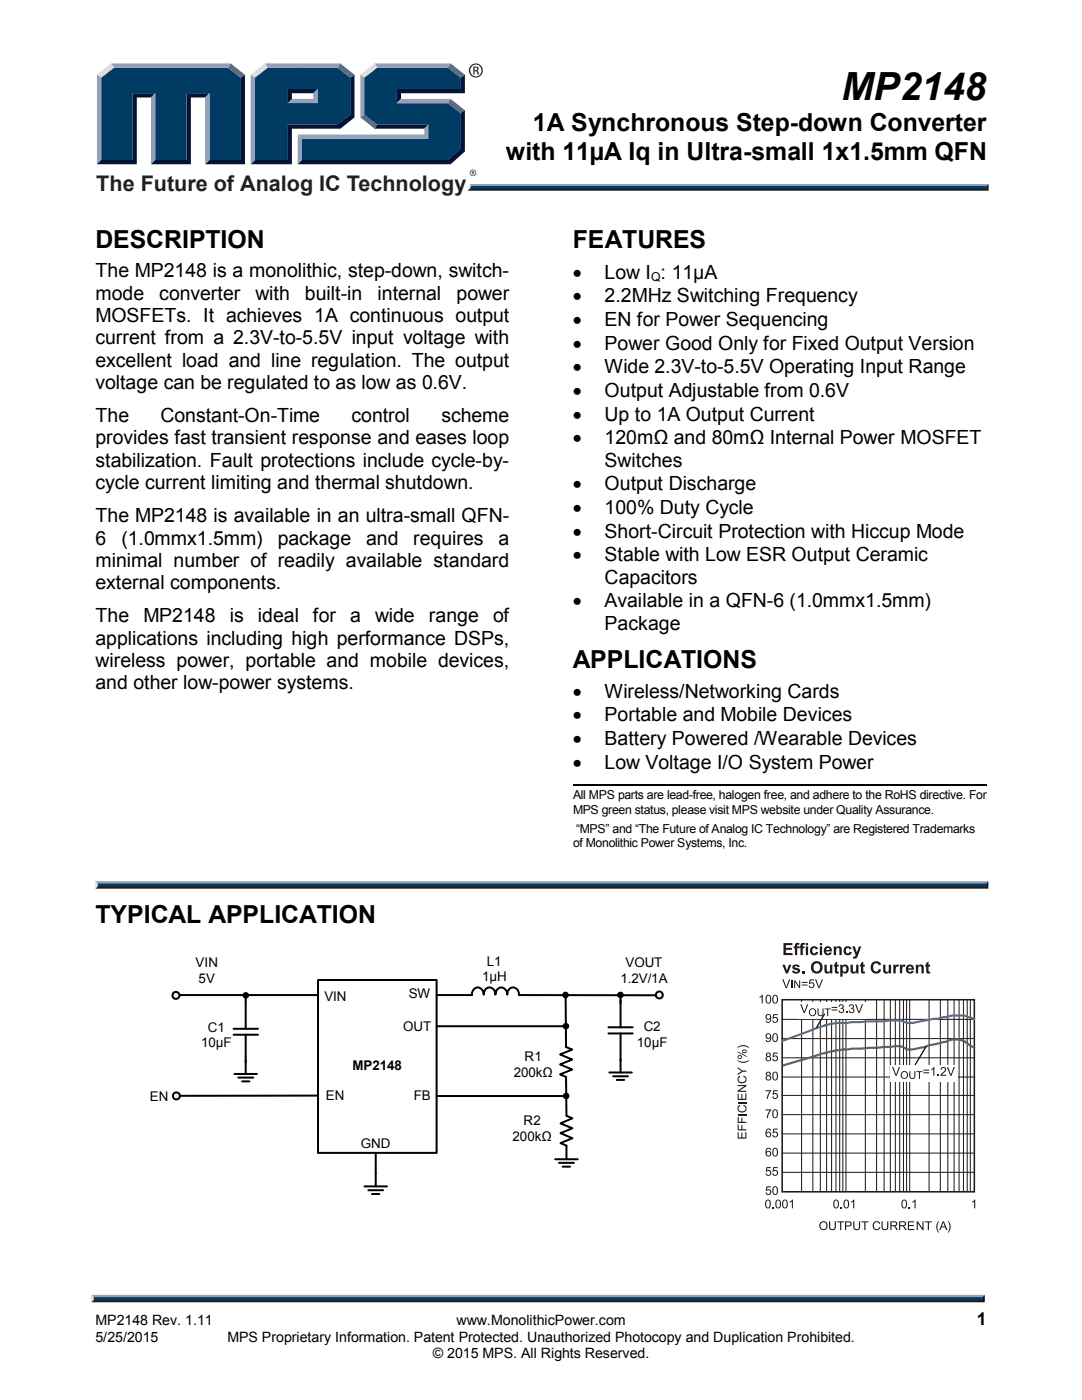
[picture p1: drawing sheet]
<svg xmlns="http://www.w3.org/2000/svg" width="216mm" height="279mm" viewBox="0 0 216 279" stroke-linecap="round" stroke-linejoin="round" font-family="sans-serif">
<path d="M93.8 36.7h.6l-.5 1.4h-.6z" fill="#dcddde"/>
<path d="M93.8 36.7h103.5l-.4 .7h-102.8z" fill="#94a0b9"/>
<path d="M93.3 38.1l.8-.7h102.7l.5 .7z" fill="#231f20"/>
<path d="M196.8 37.1l.5-.4v1.4l-.5-.4z" fill="#001339"/>
<path d="M94 37.1h102.8v.6h-103z" fill="#003b63"/>
<path d="M57.4 20.6l.9-.9h4.2l.9 .9z" fill="#94a0b9"/>
<g fill="#003b63">
<path d="M20.2 15.5l2.6-2h22.7l2.5 2v16.4h-6.2v-13.3h-4.6v13.3h-6.2v-13.3h-4.6v13.3h-6.2z"/>
<path d="M50.9 15.5l2.5-2h6.8v4.3h-2.8v2.8h6v-2.8h-4v-4.3h7.9l2.6 2v7.4l-2.6 1.9h-9.9v7.1h-6.5z"/>
<path d="M60.1 27.7h25.3v-2.9h-10.2l-2.6-1.9v-7.4l2.6-2h14.1l2.6 2v2.3h-12.7v2.8h10.1l2.6 2v7.1l-2.6 2.2h-29.2z"/>
</g>
<path d="M74.7 12.7h15.2l-.6 .8h-14z" fill="#94a0b9"/>
<path d="M71.9 14.9l2.8-2.2 .6 .8-2.5 2z" fill="#dcddde"/>
<path d="M71.9 14.9l.9 .6v7.4l-.9 .5z" fill="#94a0b9"/>
<path d="M71.9 23.4l.9-.5 2.5 1.9-.6 .9z" fill="#547194"/>
<path d="M75.3 24.8h10.2l-.8 .9h-10z" fill="#001339"/>
<g fill="#94a0b9">
<path d="M59.4 26.8h25.3v-1.1l.8-.9v2.9h-25.3z"/>
<path d="M59.4 26.8l.8 .9v4.2l-.8 .9z"/>
</g>
<path d="M79.2 17.8h12.7v-2.3l.9-.6v3.7h-12.8v1.1l-.8 .9z" fill="#001339"/>
<path d="M79.2 20.6l.8-.9h9.9l-.5 .9z" fill="#94a0b9"/>
<path d="M89.9 19.7l2.9 2.3-.9 .6-2.6-2z" fill="#547194"/>
<g fill="#001339">
<path d="M59.4 32.8l.8-.9h29.1l2.6-2.2v-7.1l.9-.6v8.2l-2.9 2.6z"/>
<path d="M57.4 24.8h9.9l2.6-1.9v-7.4l.8-.6v8.5l-2.8 2.3h-9.6v7.1h-8.3l.9-.9h6.5z"/>
</g>
<path d="M67.9 12.7l2.8 2.2-.8 .6-2.6-2z" fill="#547194"/>
<path d="M52.9 12.7h15l-.6 .8h-13.9z" fill="#94a0b9"/>
<path d="M50 14.9l2.9-2.2 .5 .8-2.5 2z" fill="#dcddde"/>
<g fill="#94a0b9">
<path d="M50 14.9l.9 .6v16.4l-.9 .9z"/>
<path d="M62.5 18.6l.9-.8v2.8l-.9-.9z"/>
</g>
<g fill="#001339">
<path d="M57.4 17.8h6l-.9 .8h-4.2v1.1l-.9 .9z"/>
<path d="M48 15.5l.9-.6v17.9h-8l.9-.9h6.2z"/>
</g>
<path d="M46 12.7l2.9 2.2-.9 .6-2.5-2z" fill="#547194"/>
<path d="M22.2 12.7h23.8l-.5 .8h-22.7z" fill="#94a0b9"/>
<path d="M19.3 14.9l2.9-2.2 .6 .8-2.6 2z" fill="#dcddde"/>
<path d="M19.3 14.9l.9 .6v16.4l-.9 .9z" fill="#94a0b9"/>
<path d="M26.4 18.6h4.6l-.9 .9h-2.8v13.3h-8l.9-.9h6.2z" fill="#001339"/>
<path d="M30.1 19.5l.9-.9v13.3l-.9 .9z" fill="#94a0b9"/>
<path d="M37.2 18.6h4.6l-.9 .9h-2.8v13.3h-8l.9-.9h6.2z" fill="#001339"/>
<path d="M40.9 19.5l.9-.9v13.3l-.9 .9z" fill="#94a0b9"/>
<path d="M89.9 12.7l2.9 2.2-.9 .6-2.6-2z" fill="#547194"/>
<g fill="#231f20">
<path d="M18.7 259.2h177.4l.4 .7h-178.3z"/>
<path d="M93.6 14.1a1.4 1.4 0 0 1 2.8 0 1.4 1.4 0 0 1-2.8 0zM93.8 14a1.16 1.16 0 0 0 2.3 0 1.16 1.16 0 0 0-2.3 0zM94.4 13.3a.78 .78 0 0 1 1.1 .4l-.3 .4 .2 .2 .2 .6h-.3l-.2-.6-.2-.1h-.2v.7h-.3zM94.7 13.5v.5l.5-.1-.1-.4z"/>
<path d="M93.7 34.5a.65 .65 0 0 1 1.3 0 .65 .65 0 0 1-1.3 0zM93.8 34.5a.55 .55 0 0 0 1.1 0 .55 .55 0 0 0-1.1 0zM94.1 34.1l.5 .1-.1 .3 .2 .4-.4-.3-.2 .3zM94.3 34.2v.3l.2-.1v-.1z"/>
</g>
<path d="M18.3 258.4h178.2l-.4 .8h-177.4z" fill="#94a0b9"/>
<path d="M196.5 258.4v1.5l-.4-.4v-.6z" fill="#001339"/>
<path d="M18.7 258.9h177.4v.6h-177.4z" fill="#003b63"/>
<path d="M18.2 258.4l.5 .5v.5l-.5 .5z" fill="#dcddde"/>
<path d="M114.3 156.6h82.5" fill="none" stroke="#000" stroke-width=".34"/>
<path d="M19.5 176.6h177.3l.4 .8h-178.1z" fill="#231f20"/>
<path d="M19.1 175.9h178.1l-.4 .7h-177.3z" fill="#94a0b9"/>
<path d="M197.2 175.9v1.5l-.4-.5v-.6z" fill="#001339"/>
<path d="M19.5 176.3h177.3v.6h-177.3z" fill="#003b63"/>
<path d="M19 175.9l.5 .4v.6l-.5 .5z" fill="#dcddde"/>
<path d="M63.5 195.6h23.6v34.5h-23.6z" fill="#fff"/>
<path d="M63.5 195.6h23.6v34.5h-23.6zM87.1 198.6h7M63.3 218.7h-27.4M87.1 218.7h25.9M72.7 236.8h4.5M73.5 237.5h3M74.2 238.3h1.5M75 234.1v2.7" fill="none" stroke="#000" stroke-width=".4"/>
<circle cx="113" cy="218.7" r=".66" fill="#000"/>
<circle cx="35.2" cy="218.7" r=".7" fill="#e8eef7"/>
<g fill="none" stroke="#000" stroke-width=".4">
<path d="M35.8 198.6h27.4"/>
<circle cx="35.2" cy="218.7" r=".7"/>
</g>
<circle cx="35.1" cy="198.7" r=".71" fill="#e8eef7"/>
<g fill="none" stroke="#000" stroke-width=".4">
<path d="M112.9 198.6v10.4l1.3 .5-2.4 .9 2.4 1.1-2.4 .9 2.4 1-2.4 1 1.1 .5 .1 7.8 1.2 .5-2.4 1 2.4 1-2.4 .9 2.4 1.1-2.4 .9 1.2 .5"/>
<circle cx="35.1" cy="198.7" r=".71"/>
</g>
<circle cx="112.8" cy="198.6" r=".65" fill="#000"/>
<circle cx="131.6" cy="198.6" r=".69" fill="#e8eef7"/>
<g fill="none" stroke="#000" stroke-width=".4">
<path d="M49 198.7v6.6M94.1 198.6a1.22 1.22 0 0 1 1.2-1.5 1.22 1.22 0 0 1 1.2 1.4 1.19 1.19 0 0 1 1.2-1.4 1.19 1.19 0 0 1 1.1 1.4 1.2 1.2 0 0 1 1.2-1.4 1.2 1.2 0 0 1 1.2 1.4 1.19 1.19 0 0 1 1.2-1.4 1.19 1.19 0 0 1 1.1 1.5h27.4M123.8 198.6v6.4M46.6 206.5h4.9M46.6 205.3h4.9M46.8 214.3h4.5M47.5 215.1h3M48.3 215.8h1.5M49 206.5v7.8M87.1 204.8h25.8M121.4 206.2h4.8M121.4 205h4.8"/>
<path d="M121.6 214h4.5M122.3 214.8h3M123.1 215.5h1.4M123.8 206.2v7.8M75 230.1v4M110.8 231.4h4.5M111.5 232.1h3M112.3 232.8h1.4M113 228.6v2.8"/>
<circle cx="131.6" cy="198.6" r=".69"/>
</g>
<g fill="#000">
<circle cx="49" cy="198.7" r=".65"/>
<circle cx="123.8" cy="198.6" r=".65"/>
<circle cx="112.9" cy="204.8" r=".65"/>
</g>
<g fill="none" stroke="#211714" stroke-width=".2">
<path d="M159.9 199.6v38.2M162.2 199.6v38.2M163.7 199.6v38.2M164.9 199.6v38.2M165.9 199.6v38.2M166.8 199.6v38.2M167.6 199.6v38.2M168.2 199.6v38.2M168.8 199.6v38.2M172.7 199.6v38.2M174.9 199.6v38.2M176.4 199.6v38.2"/>
<path d="M177.7 199.6v38.2M178.7 199.6v38.2M179.5 199.6v38.2M180.3 199.6v38.2M180.9 199.6v38.2M181.5 199.6v38.2M185.4 199.6v38.2M187.6 199.6v38.2M189.1 199.6v38.2M190.4 199.6v38.2M191.4 199.6v38.2M192.2 199.6v38.2"/>
<path d="M193 199.6v38.2M193.6 199.6v38.2M156.1 218.6h38.1M156.1 214.9h38.1M156.1 211.1h38.1M156.1 207.3h38.1M156.1 203.4h38.1M156.1 234h38.1M156.1 230.1h38.1M156.1 226.3h38.1M156.1 222.5h38.1"/>
</g>
<g fill="#221815">
<path d="M153 236.8h.8v.2h-.7l-.1 .4a.58 .58 0 0 1 .9 .3 .58 .58 0 0 1-.4 .8 .58 .58 0 0 1-.8-.5h.3a.38 .38 0 0 0 .5 .2 .38 .38 0 0 0 .1-.6 .38 .38 0 0 0-.6 0h-.2z"/>
<path d="M153 232.9h.8v.2h-.7l-.1 .5a.58 .58 0 0 1 .9 .3 .58 .58 0 0 1-.4 .8 .58 .58 0 0 1-.8-.5h.3a.38 .38 0 0 0 .5 .2 .38 .38 0 0 0 .1-.6 .38 .38 0 0 0-.6 0h-.2z"/>
<path d="M154.3 232.9h.9v.2h-.7l-.1 .5a.58 .58 0 0 1 .8 .3 .58 .58 0 0 1-.4 .8 .58 .58 0 0 1-.7-.5h.2a.38 .38 0 0 0 .6 .2 .38 .38 0 0 0 .1-.6 .38 .38 0 0 0-.6 0h-.3z"/>
<path d="M154.3 225.2h.9v.2h-.7l-.1 .5a.58 .58 0 0 1 .8 .3 .58 .58 0 0 1-.4 .8 .58 .58 0 0 1-.7-.5h.2a.38 .38 0 0 0 .6 .2 .38 .38 0 0 0 .1-.6 .38 .38 0 0 0-.6 0h-.3z"/>
<path d="M152.8 221.4h1.1l-.5 1-.2 .7h-.2l.1-.5 .5-1h-.8z"/>
<path d="M152.8 217.6h1.1l-.5 1-.2 .7h-.2l.1-.5 .5-1h-.8z"/>
<path d="M154.3 217.6h.9v.2h-.7l-.1 .4a.58 .58 0 0 1 .8 .3 .58 .58 0 0 1-.4 .8 .58 .58 0 0 1-.7-.5h.2a.38 .38 0 0 0 .6 .2 .38 .38 0 0 0 .1-.6 .38 .38 0 0 0-.6 0l-.3 .1z"/>
<path d="M154.3 210.1h.9v.2h-.7l-.1 .4a.58 .58 0 0 1 .8 .3 .58 .58 0 0 1-.4 .8 .58 .58 0 0 1-.7-.5h.2a.38 .38 0 0 0 .6 .2 .38 .38 0 0 0 .1-.6 .38 .38 0 0 0-.6 0l-.3 .1z"/>
<path d="M154.3 202.4h.9v.2h-.7l-.1 .5a.58 .58 0 0 1 .8 .2 .58 .58 0 0 1-.4 .8 .58 .58 0 0 1-.7-.4l.2-.1a.38 .38 0 0 0 .6 .2 .38 .38 0 0 0 .1-.5 .38 .38 0 0 0-.6-.1l-.3 .1z"/>
<path d="M151.6 199l.6-.5v1.8h-.2v-1.4l-.4 .3z"/>
<path d="M154.1 240.9h.3v.2h-.3z"/>
<path d="M157.6 239.8l.6-.4v1.7h-.2v-1.3l-.4 .2z"/>
<path d="M167.7 240.9h.3v.2h-.3z"/>
<path d="M169.8 239.8l.7-.4v1.7h-.3v-1.3l-.4 .2z"/>
<path d="M181.3 240.9h.3v.2h-.3z"/>
<path d="M182.1 239.8l.6-.4v1.7h-.2v-1.3l-.4 .2z"/>
<path d="M194 239.8l.6-.4v1.7h-.2v-1.3l-.4 .2z"/>
<path d="M154.4 236.8a.62 .62 0 0 1 .7 .1 .62 .62 0 0 1 .1 .7 .63 .63 0 0 1-.5 .9 .63 .63 0 0 1-.6-.9zM154.4 237a.97 .97 0 0 0 .3 1.3 .9 .9 0 0 0 0-1.4z"/>
<path d="M152.9 229.3l.3-.2h.4l.3 .4h-.3a.35 .35 0 0 0-.4-.3 .35 .35 0 0 0-.2 .5l-.1 .2a.55 .55 0 0 1 .9 .1 .55 .55 0 0 1-.2 .8 .55 .55 0 0 1-.8-.3v-.8zM153 230.3a.38 .38 0 0 0 .7 0 .38 .38 0 0 0-.7 0z"/>
<path d="M154.4 229.2a.62 .62 0 0 1 .7 0 .62 .62 0 0 1 .1 .7 .63 .63 0 0 1-.5 .9 .63 .63 0 0 1-.6-.9zM154.4 229.4a.97 .97 0 0 0 .3 1.3 .9 .9 0 0 0 0-1.5z"/>
<path d="M152.9 225.4l.3-.2h.4l.3 .4-.3 .1a.35 .35 0 0 0-.4-.3 .35 .35 0 0 0-.2 .4l-.1 .3a.55 .55 0 0 1 .9 0 .55 .55 0 0 1-.2 .9 .55 .55 0 0 1-.8-.4v-.8zM153 226.4a.38 .38 0 0 0 .7 0 .38 .38 0 0 0-.7 0z"/>
<path d="M154.4 221.5a.62 .62 0 0 1 .7 .1 .62 .62 0 0 1 .1 .7 .63 .63 0 0 1-.5 .9 .63 .63 0 0 1-.6-.9zM154.4 221.7a.97 .97 0 0 0 .3 1.3 .9 .9 0 0 0 0-1.4z"/>
<path d="M153 214a.47 .47 0 0 1 .7 0 .47 .47 0 0 1-.1 .7 .52 .52 0 0 1 .1 .8 .52 .52 0 0 1-.8 0 .52 .52 0 0 1 .2-.8l-.3-.3zM153 215.1a.35 .35 0 0 0 .7 0 .35 .35 0 0 0-.7 0zM153 214.3a.3 .3 0 0 0 .6 0 .3 .3 0 0 0-.6 0z"/>
<path d="M154.4 214a.62 .62 0 0 1 .7 0 .62 .62 0 0 1 .1 .8 .63 .63 0 0 1-.5 .8 .63 .63 0 0 1-.6-.8zM154.4 214.2a.97 .97 0 0 0 .3 1.3 .9 .9 0 0 0 0-1.5z"/>
<path d="M153 210.2a.47 .47 0 0 1 .7-.1 .47 .47 0 0 1-.1 .7 .52 .52 0 0 1 .1 .8 .52 .52 0 0 1-.8 0 .52 .52 0 0 1 .2-.8l-.3-.2zM153 211.3a.35 .35 0 0 0 .7 0 .35 .35 0 0 0-.7 0zM153 210.5a.3 .3 0 0 0 .6 0 .3 .3 0 0 0-.6 0z"/>
<path d="M152.9 206.4a.67 .67 0 0 1 .9 0 .67 .67 0 0 1 .1 .8 .57 .57 0 0 1-.4 .7 .57 .57 0 0 1-.7-.4h.2a.4 .4 0 0 0 .5 .2 .4 .4 0 0 0 .2-.6 .55 .55 0 0 1-.8 .1 .55 .55 0 0 1 0-.8zM152.9 206.8a.4 .4 0 0 0 .8 0 .4 .4 0 0 0-.8 0z"/>
<path d="M154.4 206.3a.62 .62 0 0 1 .7 .1 .62 .62 0 0 1 .1 .7 .63 .63 0 0 1-.5 .9 .63 .63 0 0 1-.6-.9zM154.4 206.5a.97 .97 0 0 0 .3 1.3 .9 .9 0 0 0 0-1.4z"/>
<path d="M152.9 202.5a.67 .67 0 0 1 .9 .1 .67 .67 0 0 1 .1 .8 .57 .57 0 0 1-.4 .7 .57 .57 0 0 1-.7-.4h.2a.4 .4 0 0 0 .5 .1 .4 .4 0 0 0 .2-.5 .55 .55 0 0 1-.8 0 .55 .55 0 0 1 0-.8zM152.9 202.9a.4 .4 0 0 0 .8 0 .4 .4 0 0 0-.8 0z"/>
<path d="M153 198.6a.62 .62 0 0 1 .7 .1 .62 .62 0 0 1 .2 .7 .63 .63 0 0 1-.6 .9 .63 .63 0 0 1-.6-.9zM153.1 198.8a.97 .97 0 0 0 .2 1.3 .9 .9 0 0 0 0-1.4z"/>
<path d="M154.4 198.6a.62 .62 0 0 1 .7 .1 .62 .62 0 0 1 .1 .7 .63 .63 0 0 1-.5 .9 .63 .63 0 0 1-.6-.9zM154.4 198.8a.97 .97 0 0 0 .3 1.3 .9 .9 0 0 0 0-1.4z"/>
<path d="M152.9 239.5a.62 .62 0 0 1 .7 .1 .62 .62 0 0 1 .2 .7 .63 .63 0 0 1-.6 .9 .63 .63 0 0 1-.5-.9zM153 239.7a.97 .97 0 0 0 .2 1.3 .9 .9 0 0 0 0-1.4z"/>
<path d="M155 239.5a.62 .62 0 0 1 .7 .1 .62 .62 0 0 1 .1 .7 .63 .63 0 0 1-.5 .9 .63 .63 0 0 1-.6-.9zM155 239.7a.97 .97 0 0 0 .3 1.3 .9 .9 0 0 0 0-1.4z"/>
<path d="M156.3 239.5a.62 .62 0 0 1 .7 .1 .62 .62 0 0 1 .2 .7 .63 .63 0 0 1-.6 .9 .63 .63 0 0 1-.5-.9zM156.4 239.7a.97 .97 0 0 0 .2 1.3 .9 .9 0 0 0 0-1.4z"/>
<path d="M166.5 239.5a.62 .62 0 0 1 .7 .1 .62 .62 0 0 1 .2 .7 .63 .63 0 0 1-.6 .9 .63 .63 0 0 1-.5-.9zM166.6 239.7a.97 .97 0 0 0 .2 1.3 .9 .9 0 0 0 0-1.4z"/>
<path d="M168.5 239.5a.62 .62 0 0 1 .8 .1 .62 .62 0 0 1 .1 .7 .63 .63 0 0 1-.5 .9 .63 .63 0 0 1-.6-.9zM168.6 239.7a.97 .97 0 0 0 .3 1.3 .9 .9 0 0 0 0-1.4z"/>
<path d="M180.1 239.5a.62 .62 0 0 1 .7 .1 .62 .62 0 0 1 .2 .7 .63 .63 0 0 1-.6 .9 .63 .63 0 0 1-.5-.9zM180.2 239.7a.97 .97 0 0 0 .2 1.3 .9 .9 0 0 0 0-1.4z"/>
</g>
<g fill="#211714">
<path d="M147.2 226h.2v1h.5v-1h.2v1h.6v-1.1h.2v1.3h-1.7z"/>
<path d="M147.2 224.4h.2v1h.5v-.8h.2v.8h.8v.2h-1.7z"/>
<path d="M147.2 222.9h.2v1h.5v-.8h.2v.8h.8v.2h-1.7z"/>
<path d="M147.2 222.4h1.7v.2h-1.7z"/>
<path d="M147.4 220.7l.3-.2v.2a.58 .58 0 0 0-.3 .8 .58 .58 0 0 0 .9 .3 .53 .53 0 0 0 .5-.5 .53 .53 0 0 0-.5-.6l.1-.2a.84 .84 0 0 1 .4 1.2 .84 .84 0 0 1-1.2 .2 .8 .8 0 0 1-.2-1.2z"/>
<path d="M147.2 219.9h1.7v.3h-1.7z"/>
<path d="M147.2 218.3h.2v1h.5v-1h.2v1h.6v-1.1h.2v1.3h-1.7z"/>
<path d="M147.2 216.5h1.7v.3l-1.3 .9h1.3v.2h-1.7v-.2l1.4-.9h-1.4z"/>
<path d="M147.4 214.8l.3-.1v.2a.58 .58 0 0 0-.3 .8 .58 .58 0 0 0 .9 .3 .53 .53 0 0 0 .5-.5 .53 .53 0 0 0-.5-.6l.1-.2a.84 .84 0 0 1 .4 1.2 .84 .84 0 0 1-1.2 .2 .8 .8 0 0 1-.2-1.3z"/>
<path d="M147.2 213l1 .7h.7v.2h-.7l-1 .7v-.3l.8-.5-.8-.6z"/>
<path d="M147.2 211.5l.2 .2a1.98 1.98 0 0 0 2-.2 1.51 1.51 0 0 1-2 .3z"/>
<path d="M147.2 209a1.76 1.76 0 0 1 2.2 0v.2a2.01 2.01 0 0 0-2.2 0z"/>
<path d="M165.4 243.7h.3v1a.47 .47 0 0 0 .4 .6 .47 .47 0 0 0 .5-.6v-1h.2v1a.69 .69 0 0 1-.7 .8 .69 .69 0 0 1-.7-.8z"/>
<path d="M167.1 243.7h1.3v.3h-.5v1.5h-.3v-1.5h-.5z"/>
<path d="M170.3 243.7h.2v1a.47 .47 0 0 0 .4 .6 .47 .47 0 0 0 .5-.6v-1h.2v1a.69 .69 0 0 1-.7 .8 .69 .69 0 0 1-.6-.8z"/>
<path d="M171.9 243.7h1.4v.3h-.6v1.5h-.2v-1.5h-.6z"/>
<path d="M174.4 243.9a.76 .76 0 0 1 1.2 .3l-.2 .1a.58 .58 0 0 0-.8-.3 .58 .58 0 0 0-.2 .8 .53 .53 0 0 0 .5 .5 .53 .53 0 0 0 .5-.4h.3a.84 .84 0 0 1-1.2 .5 .84 .84 0 0 1-.3-1.3z"/>
<path d="M175.9 243.7h.2v1a.47 .47 0 0 0 .5 .6 .47 .47 0 0 0 .4-.6v-1h.3v1a.69 .69 0 0 1-.7 .8 .69 .69 0 0 1-.7-.8z"/>
<path d="M181.2 243.7h1.2v.3h-1v.5h.9v.2h-.9v.6h1.1v.2h-1.3z"/>
<path d="M182.9 243.7h.3l.9 1.4v-1.4h.2v1.8h-.2l-1-1.4v1.4h-.2z"/>
<path d="M184.6 243.7h1.3v.3h-.5v1.5h-.3v-1.5h-.5z"/>
<path d="M187.2 243.7h.2l-.1 .2a1.98 1.98 0 0 0 .1 2.1 1.5 1.5 0 0 1-.3-2.1z"/>
<path d="M189.1 243.7a1.51 1.51 0 0 1 .3 2.1l-.3 .2a2.01 2.01 0 0 0 0-2.3z"/>
<path d="M147.2 209.8l1.8 1v.1l-1.8-.9zM147.2 210.9a.42 .42 0 0 1 .8 0 .42 .42 0 0 1-.8 0zM147.4 210.8l-.1 .1a.27 .27 0 0 0 .3 .2 .27 .27 0 0 0 .3-.3zM148.1 209.8a.42 .42 0 0 1 .8 0 .42 .42 0 0 1-.8 0zM148.3 209.7h-.1a.27 .27 0 0 0 .3 .3 .27 .27 0 0 0 .3-.3z"/>
<path d="M163.5 244.6a.87 .87 0 0 1 1.7 0 .87 .87 0 0 1-1.7 0zM163.9 244.1a.66 .66 0 0 0-.1 1 .66 .66 0 0 0 1-.1 .66 .66 0 0 0 0-.9 .66 .66 0 0 0-.9 0z"/>
<path d="M168.6 243.7h.7a.53 .53 0 0 1 .7 .5 .53 .53 0 0 1-.7 .6h-.5v.7h-.2zM168.8 244v.6l.7-.1a.32 .32 0 0 0 .2-.3 .32 .32 0 0 0-.4-.2z"/>
<path d="M177.7 243.7h.7a.48 .48 0 0 1 .6 .4 .48 .48 0 0 1-.4 .6l.6 .8h-.3l-.5-.7-.2-.1h-.3v.8h-.2zM177.9 243.9v.6h.5a.3 .3 0 0 0 .4-.2 .3 .3 0 0 0-.4-.4z"/>
<path d="M179.4 243.7h.8a.48 .48 0 0 1 .6 .4 .48 .48 0 0 1-.5 .6l.6 .8h-.3l-.4-.7-.3-.1h-.3v.8h-.2zM179.6 243.9v.6h.5a.3 .3 0 0 0 .5-.2 .3 .3 0 0 0-.4-.4z"/>
<path d="M188.1 243.7h.2l.8 1.8h-.3l-.2-.5h-.7l-.2 .5h-.3zM188.2 243.9l-.3 .9h.6z"/>
</g>
<path d="M159.3 200h13.4v3.3h-13.4z" fill="#fff"/>
<g fill="#211714">
<path d="M159.7 200.4h.2l.6 1.6 .5-1.6h.3l-.7 1.8h-.2z"/>
<path d="M163.1 201.3h.2v.8a.4 .4 0 0 0 .3 .5 .4 .4 0 0 0 .5-.2v-1.1h.2v.8a.6 .6 0 0 1-.6 .7 .6 .6 0 0 1-.6-.7z"/>
<path d="M164.5 201.3h1.3v.1h-.5v1.4h-.2v-1.4h-.6z"/>
<path d="M167.5 200.5a.47 .47 0 0 1 .7 0 .47 .47 0 0 1-.1 .7 .55 .55 0 0 1 0 1 .55 .55 0 0 1-.8-.5h.2a.35 .35 0 0 0 .4 .3 .35 .35 0 0 0 .3-.4 .35 .35 0 0 0-.5-.3l.1-.1a.3 .3 0 0 0 .4-.3 .3 .3 0 0 0-.3-.3 .3 .3 0 0 0-.3 .3h-.3z"/>
<path d="M168.8 201.9h.2v.3h-.2z"/>
<path d="M169.6 200.5a.47 .47 0 0 1 .7 0 .47 .47 0 0 1-.1 .7 .55 .55 0 0 1 0 1 .55 .55 0 0 1-.8-.5h.2a.35 .35 0 0 0 .4 .3 .35 .35 0 0 0 .3-.4 .35 .35 0 0 0-.5-.3v-.1a.3 .3 0 0 0 .4-.3 .3 .3 0 0 0-.3-.3 .3 .3 0 0 0-.3 .3h-.2z"/>
<path d="M170.6 200.4h.3l.5 1.6 .6-1.6h.2l-.7 1.8h-.2z"/>
<path d="M161.4 202a.77 .77 0 0 1 1.5 0 .77 .77 0 0 1-1.5 0zM161.6 202a.6 .6 0 0 0 1.2 0 .6 .6 0 0 0-1.2 0z"/>
<path d="M165.9 200.9h1.2v.2h-1.2zM165.9 201.5h1.2v.2h-1.2z"/>
</g>
<path d="M177.6 212.5h13.5v3.3h-13.5z" fill="#fff"/>
<g fill="#211714">
<path d="M178 213h.3l.5 1.5 .6-1.5h.2l-.7 1.7h-.2z"/>
<path d="M181.4 213.8h.2v.9a.4 .4 0 0 0 .3 .4 .4 .4 0 0 0 .5-.2v-1.1h.2v.9a.6 .6 0 0 1-.6 .6 .6 .6 0 0 1-.6-.6z"/>
<path d="M182.9 213.8h1.2v.2h-.5v1.3h-.2v-1.3h-.5z"/>
<path d="M185.8 213.4l.6-.5v1.8h-.2v-1.4l-.4 .3z"/>
<path d="M187.1 214.5h.3v.2h-.3z"/>
<path d="M187.9 213.1a.57 .57 0 0 1 .8 .1 .57 .57 0 0 1-.3 .8l-.5 .5h.9v.2h-1.2l.2-.4a1.05 1.05 0 0 0 .7-1.1l-.4-.1-.2 .4h-.2z"/>
<path d="M188.9 213h.3l.5 1.5 .6-1.5h.2l-.7 1.7h-.2z"/>
<path d="M156.3 188.2h1.8v.4h-1.3v.6h1.2v.4h-1.2v.6h1.4v.4h-1.9z"/>
<path d="M158.7 188.3l.3-.1h.5v.4h-.4v.3h.3v.3h-.3v1.4h-.5v-1.4h-.2v-.3h.2z"/>
<path d="M159.8 188.3l.3-.1h.5v.4h-.4v.3h.3v.3h-.3v1.4h-.5v-1.4h-.2v-.3h.2z"/>
<path d="M161.8 189.1a.83 .83 0 0 1 1.4 .3l-.4 .1-.1-.2a.48 .48 0 0 0-.6 .4 .48 .48 0 0 0 .6 .5l.1-.3 .5 .1a.89 .89 0 0 1-1.4 .5 .89 .89 0 0 1-.1-1.4z"/>
<path d="M166.4 188.9h.4v.2a.62 .62 0 0 1 .7-.3 .62 .62 0 0 1 .5 .7v1.1h-.5v-1.1a.33 .33 0 0 0-.4-.3 .33 .33 0 0 0-.3 .4v1h-.4z"/>
<path d="M168.5 189.1a.83 .83 0 0 1 1.4 .3l-.4 .1-.1-.2a.48 .48 0 0 0-.6 .4 .48 .48 0 0 0 .6 .5l.1-.3 .5 .1a.89 .89 0 0 1-1.4 .5 .89 .89 0 0 1-.1-1.4z"/>
<path d="M170.1 188.9h.5l.4 1.2 .4-1.2h.5l-.8 1.9a.68 .68 0 0 1-.9 .5v-.4h.3l.2-.3z"/>
<path d="M156.1 192.5h.5l.4 1.2 .4-1.2h.5l-.7 1.8h-.4z"/>
<path d="M158.3 192.6a.89 .89 0 0 1 1.3 .3l-.4 .1a.3 .3 0 0 0-.4-.2 .3 .3 0 0 0-.2 .2 1.21 1.21 0 0 1 1 .7 .87 .87 0 0 1-.7 .6 .87 .87 0 0 1-.9-.5l.5-.1a.33 .33 0 0 0 .3 .3 .33 .33 0 0 0 .4-.3 .95 .95 0 0 1-1.1-.8z"/>
<path d="M160 193.8h.5v.5h-.5z"/>
<path d="M164.5 192.5h.5v.8a.38 .38 0 0 0 .2 .6 .38 .38 0 0 0 .4-.4v-1h.5v1.8h-.4v-.3a.62 .62 0 0 1-.8 .3 .62 .62 0 0 1-.4-.7z"/>
<path d="M166.6 192.2l.4-.3v.6h.4v.4h-.4v.9l.1 .1h.3v.3a.52 .52 0 0 1-.6 .1 .52 .52 0 0 1-.2-.6v-.8h-.2v-.4h.2z"/>
<path d="M169.7 192.5h.5v.8a.38 .38 0 0 0 .2 .6 .38 .38 0 0 0 .4-.4v-1h.5v1.8h-.4v-.3a.62 .62 0 0 1-.8 .3 .62 .62 0 0 1-.4-.7z"/>
<path d="M171.8 192.2l.4-.3v.6h.4v.4h-.4l.1 .9v.1h.3v.3a.52 .52 0 0 1-.6 .1 .52 .52 0 0 1-.2-.6v-.8h-.2v-.4h.2z"/>
<path d="M174 192.2a1.05 1.05 0 0 1 1.8 .3l-.5 .1a.59 .59 0 0 0-.7-.3 .59 .59 0 0 0-.4 .8 .59 .59 0 0 0 .4 .8 .59 .59 0 0 0 .8-.5l.4 .1a1.1 1.1 0 0 1-1.4 .7 1.1 1.1 0 0 1-.6-1.4z"/>
<path d="M176.2 192.5h.5v.8a.38 .38 0 0 0 .2 .6 .38 .38 0 0 0 .4-.4v-1h.5v1.8h-.4v-.3a.62 .62 0 0 1-.8 .3 .62 .62 0 0 1-.4-.7z"/>
<path d="M178.3 192.5h.4v.3l.3-.3 .4 .1-.2 .4a.37 .37 0 0 0-.4 0 .37 .37 0 0 0-.1 .5v.8h-.4z"/>
<path d="M179.6 192.5h.4v.3l.3-.3 .4 .1-.2 .4a.37 .37 0 0 0-.4 0 .37 .37 0 0 0-.1 .5v.8h-.4z"/>
<path d="M182.7 192.5h.5v.3a.62 .62 0 0 1 .7-.3 .62 .62 0 0 1 .4 .7v1.1h-.4v-1.2a.33 .33 0 0 0-.4-.3 .33 .33 0 0 0-.3 .4v1.1h-.5z"/>
<path d="M184.8 192.2l.5-.3v.6h.3v.4h-.3v.9l.1 .1h.2v.3a.52 .52 0 0 1-.6 .1 .52 .52 0 0 1-.2-.6v-.8h-.2v-.4h.2z"/>
<path d="M156.1 195.4h.2l.6 1.6 .6-1.6h.2l-.7 1.8h-.2z"/>
<path d="M157.9 195.7h.2v1.5h-.2z"/>
<path d="M158.5 195.7h.2l.8 1.2v-1.2h.2v1.5h-.2l-.8-1.2v1.2h-.2z"/>
<path d="M161.6 195.5h.8v.2h-.7l-.1 .4a.58 .58 0 0 1 .9 .3 .58 .58 0 0 1-.4 .8 .58 .58 0 0 1-.7-.5h.2a.38 .38 0 0 0 .5 .2 .38 .38 0 0 0 .1-.6 .38 .38 0 0 0-.5 0l-.3 .1z"/>
<path d="M162.6 195.4h.3l.5 1.6 .6-1.6h.2l-.7 1.8h-.2z"/>
<path d="M179.7 214.5a.8 .8 0 0 1 1.6 0 .8 .8 0 0 1-1.6 0zM179.9 214.5a.6 .6 0 0 0 1.2 0 .6 .6 0 0 0-1.2 0z"/>
<path d="M184.3 213.5h1.1v.2h-1.1zM184.3 214h1.1v.2h-1.1z"/>
<path d="M160.8 188.2h.4v.4h-.4zM160.8 188.9h.4v1.7h-.4z"/>
<path d="M163.6 188.2h.4v.4h-.4zM163.6 188.9h.4v1.7h-.4z"/>
<path d="M164.6 189.1a.83 .83 0 0 1 1-.2 .83 .83 0 0 1 .4 1h-1.1a.35 .35 0 0 0 .2 .4 .35 .35 0 0 0 .4-.2h.5a.89 .89 0 0 1-1.4 .4 .89 .89 0 0 1 0-1.4zM165 189.3l-.1 .3h.6l-.2-.4z"/>
<path d="M161.8 193a1.21 1.21 0 0 1 2.4 0 1.21 1.21 0 0 1-2.4 0zM162.5 192.4a.81 .81 0 0 0-.1 1.1 .81 .81 0 0 0 .9 .3 .79 .79 0 0 0 .3-1.1 .79 .79 0 0 0-1.1-.3z"/>
<path d="M167.7 192.5h.4v.3a.76 .76 0 0 1 1-.2 .76 .76 0 0 1 .2 1.1 .68 .68 0 0 1-.4 .6 .68 .68 0 0 1-.8-.2v.8h-.4zM168.2 193a.5 .5 0 0 0-.1 .6 .5 .5 0 0 0 .7 .2 .5 .5 0 0 0 .1-.6 .5 .5 0 0 0-.7-.2z"/>
<path d="M181 192.7a.83 .83 0 0 1 1-.1 .83 .83 0 0 1 .4 .9h-1.2a.35 .35 0 0 0 .3 .5 .35 .35 0 0 0 .4-.3l.5 .1a.89 .89 0 0 1-1.4 .3 .89 .89 0 0 1 0-1.4zM181.3 192.9l-.1 .3h.7l-.2-.3z"/>
<path d="M160 196h1.1v.2h-1.1zM160 196.5h1.1v.2h-1.1z"/>
</g>
<path d="M156.1 199.5h38.3v38.3h-38.3z" fill="none" stroke="#211714" stroke-width=".3"/>
<path d="M194.3 203.3a7.1 7.1 0 0 0-5.6-.3l-5.8 1a3.1 3.1 0 0 1-3-.3l-6.5 .1-3.6 .2-.8 .2a8.2 8.2 0 0 0-3.7 .3l-2.8 .8-6.3 2.4" fill="none" stroke="#636392" stroke-width=".43"/>
<path d="M194.3 209.1l-1-.6a3.8 3.8 0 0 0-4.6-.5l-6.6 1.4h-1.2a3.2 3.2 0 0 0-3.3-.5l-7.6 .4-2 .1-.4 .2a20.6 20.6 0 0 0-5.2 1.2l-6 1.8" fill="none" stroke="#913162" stroke-width=".43"/>
<path d="M184.8 208.8l-2.2 3.7z" fill="#211714"/>
<path d="M184.8 208.8l-2.2 3.7" fill="none" stroke="#211714" stroke-width=".2"/>
<path d="M164.6 202.3l-1.7 2.8z" fill="#211714"/>
<path d="M164.6 202.3l-1.7 2.8" fill="none" stroke="#211714" stroke-width=".2"/>
<text font-size="7.7" x="167.9" y="19.9">MP2148</text>
<g font-size="5">
<text x="106.3" y="26.2">1A Synchronous Step-down Converter</text>
<text x="101" y="31.9">with 11µA Iq in Ultra-small 1x1.5mm QFN</text>
<text x="19" y="49.6">DESCRIPTION</text>
<text x="114.3" y="49.6">FEATURES</text>
<text x="114.3" y="133.2">APPLICATIONS</text>
<text x="19.1" y="184.2">TYPICAL APPLICATION</text>
</g>
<text font-size="4.3" fill="#231f20" x="19.2" y="38">The Future of Analog IC Technology</text>
<g font-size="3.9">
<text x="19" y="55.3">The MP2148 is a monolithic, step-down, switch-</text>
<text x="19" y="59.8">mode</text>
<text x="31.8" y="59.8">converter</text>
<text x="51" y="59.8">with</text>
<text x="60.9" y="59.8">built-in</text>
<text x="75.3" y="59.8">internal</text>
<text x="91.1" y="59.8">power</text>
<text x="114.3" y="55.6">•</text>
<text x="120.7" y="55.6">Low I : 11μA</text>
<text x="19" y="64.3">MOSFETs. It achieves 1A continuous output</text>
<text x="114.3" y="60.3">•</text>
<text x="114.3" y="65.1">•</text>
<text x="120.7" y="60.3">2.2MHz Switching Frequency</text>
<text x="120.7" y="65.1">EN for Power Sequencing</text>
<text x="19" y="68.7">current from a 2.3V-to-5.5V input voltage with</text>
<text x="114.3" y="69.8">•</text>
<text x="120.7" y="69.8">Power Good Only for Fixed Output Version</text>
<text x="19" y="73.2">excellent load and line regulation. The output</text>
<text x="19" y="77.6">voltage can be regulated to as low as 0.6V.</text>
<text x="114.3" y="74.5">•</text>
<text x="120.7" y="74.5">Wide 2.3V-to-5.5V Operating Input Range</text>
<text x="114.3" y="79.2">•</text>
<text x="114.3" y="83.9">•</text>
<text x="120.7" y="79.2">Output Adjustable from 0.6V</text>
<text x="120.7" y="83.9">Up to 1A Output Current</text>
<text x="19" y="84.2">The</text>
<text x="19" y="88.7">provides fast transient response and eases loop</text>
<text x="32" y="84.2">Constant-On-Time</text>
<text x="70.1" y="84.2">control</text>
<text x="88.1" y="84.2">scheme</text>
<text x="114.3" y="88.7">•</text>
<text x="120.7" y="88.7">120mΩ and 80mΩ Internal Power MOSFET</text>
<text x="19" y="93.2">stabilization. Fault protections include cycle-by-</text>
<text x="120.6" y="93.1">Switches</text>
<text x="19" y="97.6">cycle current limiting and thermal shutdown.</text>
<text x="114.3" y="97.9">•</text>
<text x="120.7" y="97.9">Output Discharge</text>
<text x="19" y="104.2">The MP2148 is available in an ultra-small QFN-</text>
<text x="114.3" y="102.6">•</text>
<text x="114.3" y="107.3">•</text>
<text x="120.7" y="102.6">100% Duty Cycle</text>
<text x="120.7" y="107.3">Short-Circuit Protection with Hiccup Mode</text>
<text x="19" y="108.7">6</text>
<text x="19" y="113.1">minimal number of readily available standard</text>
<text x="24.2" y="108.7">(1.0mmx1.5mm)</text>
<text x="55.4" y="108.7">package</text>
<text x="73.1" y="108.7">and</text>
<text x="82.5" y="108.7">requires</text>
<text x="99.5" y="108.7">a</text>
<text x="114.3" y="112">•</text>
<text x="120.7" y="112">Stable with Low ESR Output Ceramic</text>
<text x="19" y="117.6">external components.</text>
<text x="120.6" y="116.5">Capacitors</text>
<text x="19" y="124.2">The</text>
<text x="28.6" y="124.2">MP2148</text>
<text x="45.8" y="124.2">is</text>
<text x="51.5" y="124.2">ideal</text>
<text x="62.5" y="124.2">for</text>
<text x="69.9" y="124.2">a</text>
<text x="74.9" y="124.2">wide</text>
<text x="85.6" y="124.2">range</text>
<text x="98.4" y="124.2">of</text>
<text x="114.3" y="121.2">•</text>
<text x="120.6" y="125.7">Package</text>
<text x="120.7" y="121.2">Available in a QFN-6 (1.0mmx1.5mm)</text>
<text x="19" y="128.7">applications including high performance DSPs,</text>
<text x="19" y="133.1">wireless power, portable and mobile devices,</text>
<text x="19" y="137.5">and other low-power systems.</text>
<text x="114.3" y="139.2">•</text>
<text x="114.3" y="144">•</text>
<text x="120.7" y="139.2">Wireless/Networking Cards</text>
<text x="120.7" y="144">Portable and Mobile Devices</text>
<text x="114.3" y="148.7">•</text>
<text x="120.7" y="148.7">Battery Powered /Wearable Devices</text>
<text x="114.3" y="153.4">•</text>
<text x="120.7" y="153.4">Low Voltage I/O System Power</text>
</g>
<text font-size="3.5" x="194.9" y="264.5">1</text>
<g font-size="2.8">
<text x="19" y="267.9">5/25/2015</text>
<text x="19" y="264.5">MP2148 Rev. 1.11</text>
<text x="45.4" y="267.9">MPS Proprietary Information. Patent Protected. Unauthorized Photocopy and Duplication Prohibited.</text>
<text x="91.1" y="264.5">www.MonolithicPower.com</text>
<text x="86.4" y="271.1">© 2015 MPS. All Rights Reserved.</text>
</g>
<g font-size="2.7">
<text x="39" y="193">VIN</text>
<text x="39.6" y="196.2">5V</text>
<text x="96.2" y="195.9">1μH</text>
<text x="97.2" y="192.7">L1</text>
<text x="123.8" y="196.2">1.2V/1A</text>
<text x="124.8" y="193">VOUT</text>
<text x="64.7" y="199.7">VIN</text>
<text x="81.6" y="199.2">SW</text>
<text x="40.1" y="209">10μF</text>
<text x="41.5" y="205.9">C1</text>
<text x="80.4" y="205.8">OUT</text>
<text x="127.1" y="209">10μF</text>
<text x="128.4" y="205.8">C2</text>
<text x="70.3" y="213.6">MP2148</text>
<text x="102.5" y="215">200kΩ</text>
<text x="104.7" y="211.8">R1</text>
<text x="29.9" y="219.8">EN</text>
<text x="65" y="219.5">EN</text>
<text x="82.6" y="219.6">FB</text>
<text x="102.3" y="227.7">200kΩ</text>
<text x="104.5" y="224.5">R2</text>
<text x="72" y="229.2">GND</text>
</g>
<g font-size="2.5">
<text x="129.9" y="56.1">Q</text>
<text x="114.3" y="159.6">All MPS parts are lead-free, halogen free, and adhere to the RoHS directive. For</text>
<text x="114.3" y="162.4">MPS green status, please visit MPS website under Quality Assurance.</text>
<text x="114.9" y="166.3">“MPS” and “The Future of Analog IC Technology” are Registered Trademarks</text>
<text x="114.3" y="169.1">of Monolithic Power Systems, Inc.</text>
</g>
</svg>
